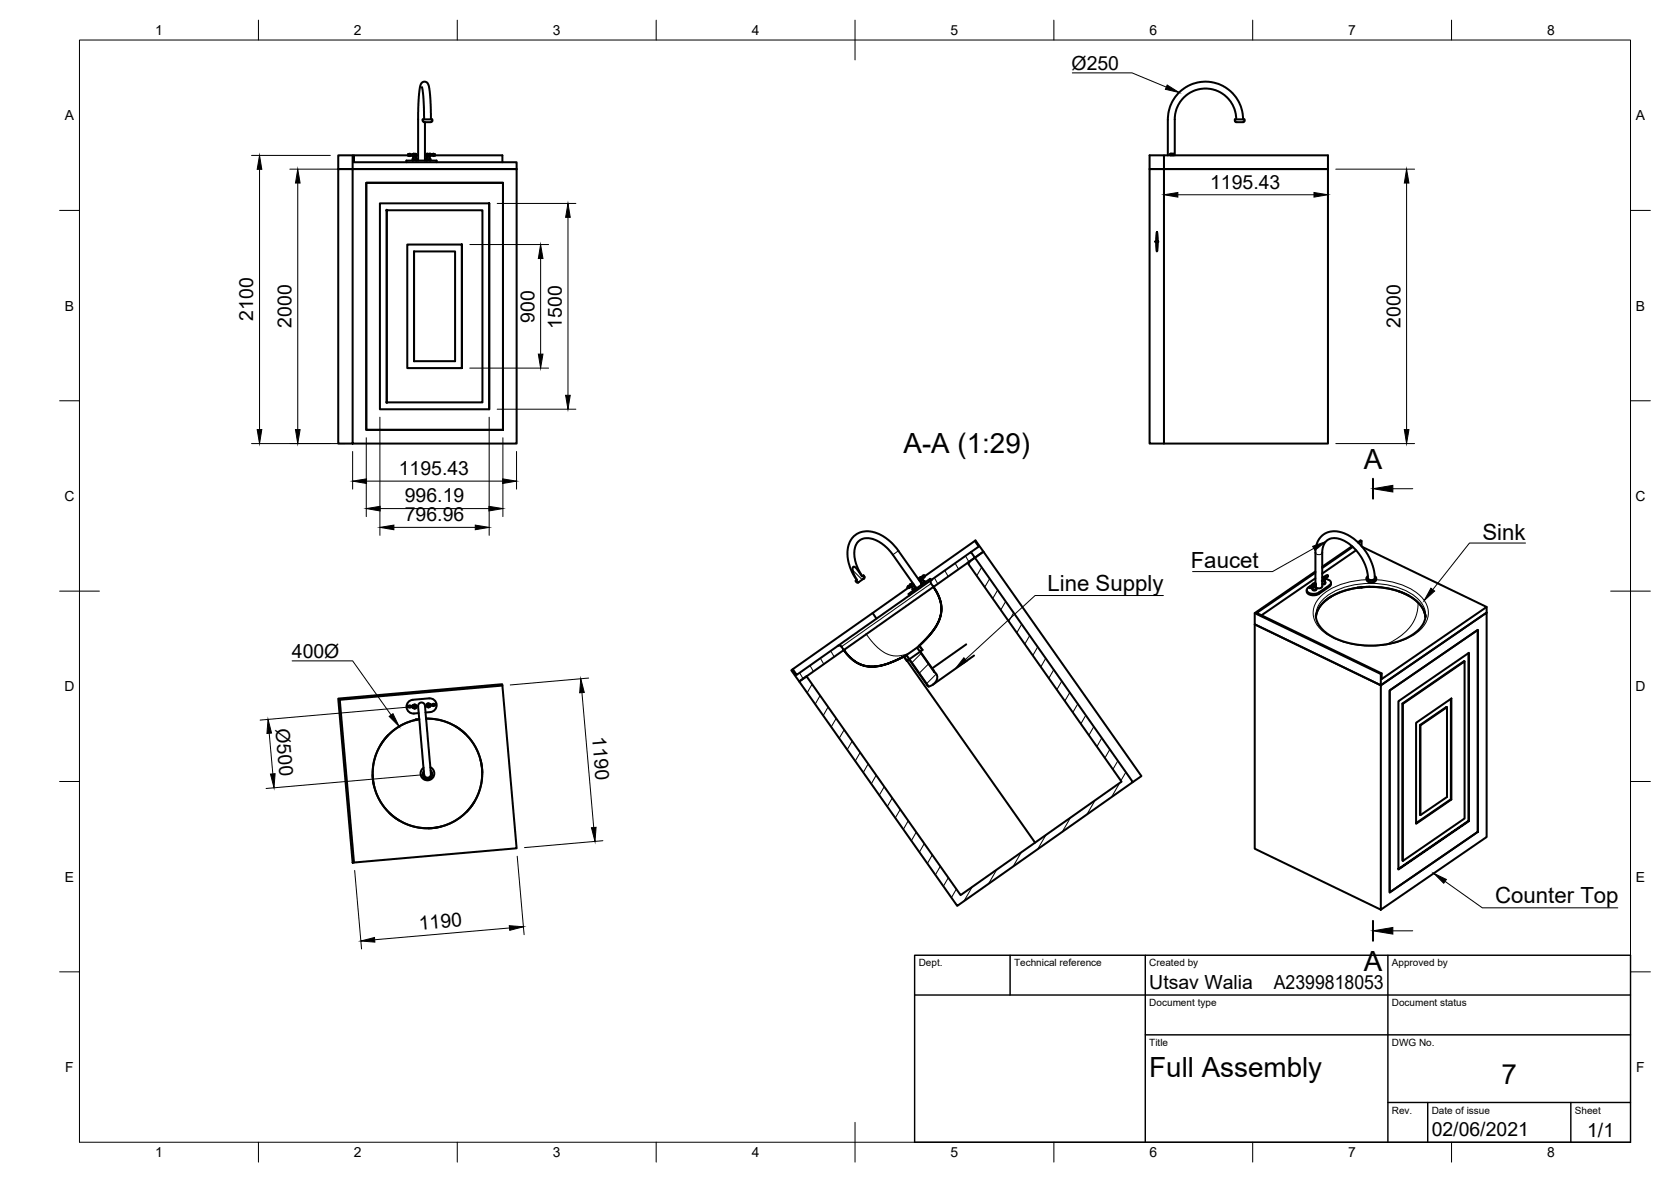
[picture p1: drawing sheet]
<svg xmlns="http://www.w3.org/2000/svg" width="420mm" height="297mm" viewBox="0 0 420 297" stroke-linecap="round" stroke-linejoin="round" font-family="sans-serif">
<!-- layer: Visible -->
<g fill="none" stroke="#000" stroke-width=".51">
<path d="M88.7 39h-3.7v3.5h44.9v-1.7h-40.9v-1.8h-.3v72.5h-3.7v-69h44.9v69h-41.2M89 39h13.6M102.6 39h.1M102.6 38.8v.2M102.6 38.8l.4-.2 .3 .1a.37 .37 0 0 1 .5 0 .37 .37 0 0 1 .1 .5M102.6 39l.3 .2h1M103.9 39.2v.1M103.9 38.7h.1M103.9 39.3h.7M103.9 39.3l.1 .4-.2 .3M104 38.7h.6l-.1 .8 .3 .5M104.6 39h.5"/>
<path d="M106.1 21.9l.4 3 .1 5.1M106.3 30.3v-.3h2.4v.3M106.3 30.3l.3 .4M106.8 30.7v9.7M106.8 39h.6M107.4 39.3h.7M107.4 39.3l.1 .3-.3 .4M108 38.7h-.6v.6M108.1 39.3l-.2 .3 .3 .4M108.1 38.7h.1M108.1 38.7l1.2 .1M108.1 39.2v.1"/>
<path d="M108.1 38.6v.6M108.4 30l-.2-4.7-.3-3.4-.5-1.1-.8-.3-.4 .2-.4 .5-.5 3.1-.2 4v12.1M108.7 30.3a1.55 1.55 0 0 1-1.7 .4h-.4M109.3 39l-1.2 .2M109.3 38.8v.2M109.4 38.8v.2M109.4 39h16.9v1.8M292.7 39h41.2v3.5h-44.8v69h3.6v-72.5h-3.6v3.5h44.8v69h-41.2M294.4 39l.2-.3h.3v.3M294.5 38.7h.1M294.6 39l.1-.2 .1 .2M294.6 38.7h-.3v.3"/>
<path d="M294.7 38.7h.3v.3M294.8 38.7h.1M310.8 30l-.2-2.1-.8-1.7-1-1.4-1.9-1.6-1.4-.6-2-.3-2.3 .2-1.9 .7-1.5 1.2-1 1.1-.8 1.4-.4 1.2-.2 1.5v9.4M312.6 30.7h-.9a.79 .79 0 0 1-1.2-.7h2.4v.5l-.3 .2M312.6 30l-.1-1.4a9.5 9.5 0 0 0-10.1-8 9.5 9.5 0 0 0-8.8 9.4v9M92.1 45.9h34.4v62.1h-34.4zM95.5 51.1h27.5v51.8h-27.5zM97.2 52.8h24.1v48.3h-24.1zM97.2 52.8v48.3M103.8 40h1M103.8 40v.4M104.8 40l-.1 .4"/>
<path d="M107.2 40h1M107.2 40l.1 .4M108.2 40v.4M109.8 40.7v-.3h-7.6v.4M123 51.1v51.8M290.9 58.3l.2 2.5-.2 2.4-.2-2.4zM104.1 63.2v27.6M104.1 63.2h10.3v27.6h-10.3M116.1 61.5h-13.7v31h13.7v-31v31M290.5 60.6v.3zM291.2 60.6v.3zM245.1 135.9l1 1.5-2 1.3"/>
<path d="M340 137.3l-7.5 5.1M340.1 137.4l-7.6 5.3M341 138.3l-8.5 5.8M341.4 136.3l.7-.5 .2 .1v1.4M342.3 135.9l-.7 .5M342.5 137.4l31.3 15.1-26.4 18.2v-1.5l-.2 .2v59.2l-31.7-15.3v-56.4l31.7 15.3 26.6-18.2v56.3l-26.6 18.3M214.6 142.4l.7 .4 1.4 2.1 .4-.3 .2 .5-.1 .3-1.4 1-.6-.4 .3-.3-1-1.8-.1-1.1zM215.2 146l.3 .4 .4-.1M215.4 145.8l-1.2-2.1-.8-2.3-.3-2 .1-1.9a5 5 0 0 1 7.5-3.4l2.1 1.2 1.8 1.5 7 9.7M216.8 144.8l-1-1.9-.7-1.9-.3-1.8 .1-1.5 .6-1.2 .9-.9 1.1-.3h1.5l2.1 .9 2.3 1.8 7 9.9M217.1 144.6l.3 .4-.3 .4M219.4 154.1l1 1.4"/>
<path d="M228.2 147.5l.2 .3M228.3 147.8l-29 20.4M228.8 147.1l-.5 .2-.1 .4 .4 .1 .4-.4M228.9 146.9h.1M228.9 147h.1M228.9 146.9l-.1 .3 .3 .2M228.9 146.9l.5-.3 .4 .7 .4 .2M228.9 146.9v.1M229.1 147.3l.1 .2M229.2 147.5l.2 .2v.5M229.3 146.7l-.4 .3M229.4 148.2l.2 .2"/>
<path d="M229.6 148.4h.1M229.7 146.8l-.1 .1M229.8 147.1l-.6 .4M230.3 147.6l-.9 .6M230.5 147.9h.1M231.2 145.7l-.1 .1M231.4 146l.2 .1v.5M231.4 145.1v.1M231.5 145.1h-.1M231.5 145.1l-.5 .3 .4 .6M231.5 145v.1M231.6 146.6l.3 .3"/>
<path d="M231.9 145.5v.1M231.9 145.6l-.5 .4M231.9 145.6l.1 .3 .5 .1M232.4 144.6l-.9 .4M232.5 146l-.9 .6M232.5 146l.1 .3M232.5 144.8l-.7 .7-.3-.1v-.4M232.6 144.8l12.7-9 2 2.8-2.2 1.6 2.2-1.6 39.7 56.4-2.2 1.5M232.6 146.2v.1M234.1 145.8l-.3-.3-5.3 3.8 .2 .3M234.1 145.8l10-7.1 1 1.5-10.4 7.3 1.1 1.8 .7 1.8 .2 1.9-.2 1.8-.6 1.6-1.1 1.8-1.4 1.8-2.3 2.3 .8 1.1-.6 .4-.7-1 2.3-2.3 2.2-2.7 1-1.9 .5-1.9 .1-1.3-.3-1.7-.7-1.9-1.7-2.6zM234.3 145.7l-23.7 16.7"/>
<path d="M234.7 147.5l-22.5 15.9M234.7 147.5l1.1 1.8 .7 1.8 .2 1.5-.1 2-.7 1.8-1.1 1.9-1.7 2.1-1.9 1.8M330 147.9l.1 .4 .3 .1 .5-.1 .1-.4M330 147.9a.6 .6 0 0 0 1 0M330.1 146.9h.1M330.2 146.8h.1M330.2 146.8l.1-.2h.4l.1 .7M330.2 146.8l-.6 .4M330.2 146.9l.2 .1M330.2 147.4l-.8 .4M330.2 147.5l-.2 .4M330.3 147.4l.1-.2-.3-.3-.8 .6"/>
<path d="M330.4 147.3l-.1 .1M330.8 146.6l.1-9.2a4.9 4.9 0 0 1 7.2-3.4l2.4 1.5 2.6 2.7 .9 1.3 1 2.2 .6 2.6a.99 .99 0 0 1-.1 1.3 .99 .99 0 0 1-1.3 0l-.2-.3-.3-2-.5-1.4-.7-1.6-1.4-1.9-1.8-1.7-1.3-.8-1.6-.6h-1.5l-1.3 .6-.9 1.4-.2 1.3v8.8l-.6 .4-.9-.1M330.8 143.6l-15.3 10.5 31.7 15.3M330.8 143.9l-14.8 10.1 31.4 15.2M330.8 146.4l-.3 .2M330.8 145.3l-13.6 9.3M330.8 147.5l.2 .4M330.8 147.3l-.2 .3-.4-.2M330.9 154.6l.1 1.2 .6 1.3 1.4 1.5 1.6 1.2 2.2 1.1 2.5 .7 4.7 .6 2.7-.1 2.7-.3 2.5-.7 2.2-.9 1.6-1 1.4-1.4 1-1.6 .3-1.6M330.9 147.3l-.3 .2-.4-.1M330.9 155.2l.4-1.6 .9-1.5 1.1-1.2 1.6-1.1 3.5-1.5 3.2-.6 2.5-.2 3.3 .1 2.1 .4 2 .6 2.7 1.1 1.8 1.2 1.3 1.4 .8 1.4 .3 1.5M332.5 146h.5"/>
<path d="M332.8 145.1l.3 .1-.1 .8M332.8 145.1h-.3M332.8 151.3l-1.5 2-.4 1.7M333 146l.2 .3M333 145l-.2 .1M333 145l.1 .5M333.1 145.5a1.08 1.08 0 0 1 1.1 .2 1.08 1.08 0 0 1 .3 1.2l-2.9 2a2.39 2.39 0 0 1-3-.4 .93 .93 0 0 1 .7-1.1M333.1 145.8l-.2 .2-.4-.1M333.1 145.4v.1M333.1 145.5v.1M333.2 146.3l-.1 .5h-.6M333.2 146.3l-.3 .3h-.4"/>
<path d="M333.7 144.6l.2 .2M333.9 144.7l-.2 .4-.5 .3M333.9 144.7l-.5-.1-.4 .4M334.7 146.5l-.3 .8-3.4 2.2-1.1 .1-.8-.2-.5-.5-.1-.6M334.7 149.9l-1.9 1.4M343.6 145.3l.2 .7 .8 .4 1.2-.3 .2-.8M344.4 147.5l-3.1 .2M344.4 147.5a22.2 22.2 0 0 1 7.4 1.1M344.4 147.5a18 18 0 0 0-11.6 3.8M345.7 144.8l.2 .2a.92 .92 0 0 1-1.2 1 .84 .84 0 0 1-1-1l.2-.2M351.8 148.6l2.4 1.1M354.3 149.7a8.4 8.4 0 0 1 3.8 3.8"/>
<path d="M358 153.5l.4 1.5M373.8 152.5v1.5l-26.6 18.2-31.7-15.3v-2.8M85 175.6l41.3-3.7 3.6 41.3-41.2 3.6zM102.6 177.7h.1M102.6 177.4l.3 .4h1M102.6 177.4v.3M103.8 177.3l.6-.3 .4 .5-.4 .6-.6-.3M103.9 177.3v.5M103.9 177.3h-1l-.3 .1M103.9 177.3h.1M103.9 177.8h.1M104 177.4v.3"/>
<path d="M104 177.3l.4-.1 .2 .4-.2 .3-.4-.1M104 177.8h.1M104 177.3h.1M104.1 177.3l.3-.1 .2 .3-.2 .4-.3-.1M105.1 177.5a.9 .9 0 0 1 1.1-.9 .9 .9 0 0 1 .7 1.1l1.4 15.8a1.75 1.75 0 0 1-.4 1.8 1.05 1.05 0 0 1-1.1-.2 1.05 1.05 0 0 1-.2-1.1l-1.5-16.5M105.3 179.2l-1.2 .1M107.9 177l-.4-.1-.1 .4 .2 .3 .4-.1M107.9 177.5h.1M108 177v.4M108.1 176.9l.4 .1 .5-.1a.35 .35 0 0 1 .3 .5 .35 .35 0 0 1-.7-.1l-.5 .2M108.1 176.9v.6M108.1 176.9h-.6l-.1 .3 .1 .4 .4-.1"/>
<path d="M108.1 177l-.6-.2-.3 .5 .4 .5 .6-.3M108.1 177.5h-.2M108.2 179l-1.2 .1M108.2 178.9a1.73 1.73 0 0 0 1.6-1.8 1.73 1.73 0 0 0-1.9-1.6l-4.1 .4a1.73 1.73 0 0 0-1.6 1.8 1.73 1.73 0 0 0 1.9 1.6M109.4 177v.2M126.3 172.3l-40.9 3.6 3.6 40.9M199 168.5l.3-.3 1 1.4 10.4-7.3h.6l.9 1.1-11.2 7.9zM201 171.3l1.8-1.3 38.7 54.9 40.5-28.5-38.7-55 1.8-1.2 39.7 56.3-44.1 31.2zM212.2 163.4l1.3 1.6 1.5 1.3 1.3 .7 1.9 .5h1.7l2.4-.4 2.3-.8 2.6-1.3M212.2 163.4l1.2 1.4 1.7 1.5 1.6 .8 1.7 .4h1.9l1.9-.4 2.5-.9 3.2-1.6 .8 1.1-.6 .4-.8-1.1-2.4 1.1-2.9 1.1-2.3 .3h-1.5l-1.9-.5-1.1-.6-1.7-1.4zM227.2 165l.9 1.1M227.3 165h-.1"/>
<path d="M228.1 166.1l32.2 45.7M228.6 165.7l4.9 6.8M230.6 162.8l-2.7 1.8M231.2 162.2l-.1 .1M231.2 162.2l.7 1.2M231.4 163.7l3.3 4.8M234.8 168.5l.1 .4-3.6-5.1-2.6 1.9 4.8 6.8M235 168.9a1.89 1.89 0 0 1-.6 3.3l-.9 .3M243 161.9l-8.6 6.1M244.9 164.7l-10.3 7.3M349.4 173.5l22.2-15.2v50.7l-22.2 15.3zM352.6 176.8l.1 .1"/>
<path d="M352.7 176.9l15.6-10.7v39.5l-15.6 10.7zM363.8 177.7v22.6l-6.6 4.5h-.2v-22.6l6.7-4.5h.1l-6.6 4.6M364.8 175.6v25.3M368.3 166.2l-15.7 10.6v39.5l.1 .1M369.2 164.1v42.2M93.7 194.7l.4 3M97.6 184.7l-1.9 2.4M107.1 180.6l3 .3 2.1 .5 2.4 1.2 2.2 1.6 1.9 2.1 1.3 2.3 .9 2.8 .3 2.6-.2 2.8-.6 2.4-1.1 2.2-1.9 2.5-1.8 1.6-2.4 1.4-2.4 .8-2.2 .4h-2.2l-3-.6-2.2-.9-2.8-1.8-1.8-2-1.3-2-1-2.4-.6-2.9v-2.2l.4-2.3 .9-2.5 1.6-2.6 2.1-2.1 2-1.4 2.8-1.2 1.9-.4M107.3 180.6h-.2a13.8 13.8 0 0 1 12.7 19.9 13.8 13.8 0 0 1-23.5 2 13.8 13.8 0 0 1 9.1-21.8l-1.2 .3M108.2 192.8l.8 .8 .2 1.1-.6 1-1 .4-1-.3-.8-.9 .1-1.2 .6-.7M108.3 193.7a1.22 1.22 0 0 1 .1 1.7 1.22 1.22 0 0 1-1.7 .1 1.22 1.22 0 0 1-.1-1.7M114.6 182.5l2.5 2"/>
<path d="M120.9 191l.4 3.1M356.1 181.6l8.8-6.1v25.4l-8.8 6.1zM357 182.2l.2 .1v22.5M97.9 204.3l2.5 1.9M110.8 207.8l-3.1 .4M119.3 201.5l-1.9 2.5M364.9 200.9l-8.8 5.9M369.4 206.3v-42.3l-17.8 12.2v42.3l17.8-12.2-17.8 12.1"/>
<circle cx="232.5" cy="144.7" r=".13"/>
<circle cx="329.3" cy="147.7" r=".13"/>
</g>
<g fill="#000" stroke="#000" stroke-width=".25">
<circle cx="103.9" cy="39.2" r=".24"/>
<circle cx="103.9" cy="39.3" r=".24"/>
<circle cx="104" cy="39" r=".24"/>
<circle cx="107.4" cy="38.7" r=".24"/>
<circle cx="108" cy="39" r=".24"/>
<circle cx="108.1" cy="39.3" r=".24"/>
<circle cx="294.3" cy="38.7" r=".24"/>
<circle cx="295" cy="38.7" r=".24"/>
<circle cx="97.2" cy="52.8" r=".24"/>
<circle cx="97.2" cy="101.1" r=".24"/>
<circle cx="228.8" cy="147" r=".24"/>
<circle cx="229" cy="147.3" r=".24"/>
<circle cx="231.5" cy="145.5" r=".24"/>
<circle cx="231.9" cy="146.9" r=".24"/>
<circle cx="330.2" cy="146.8" r=".24"/>
<circle cx="330.7" cy="146.9" r=".24"/>
<circle cx="332.5" cy="146" r=".24"/>
<circle cx="332.9" cy="145.1" r=".24"/>
<circle cx="333.1" cy="145.3" r=".24"/>
<circle cx="333.1" cy="145.5" r=".24"/>
<circle cx="342.3" cy="147.6" r=".24"/>
<circle cx="104" cy="177.3" r=".24"/>
<circle cx="104" cy="177.8" r=".24"/>
<circle cx="107.9" cy="177" r=".24"/>
<circle cx="108" cy="177.5" r=".24"/>
<circle cx="108" cy="177.4" r=".24"/>
<circle cx="212.2" cy="163.4" r=".24"/>
<circle cx="104.6" cy="180.9" r=".24"/>
</g>
<g fill="#000">
<circle cx="103.9" cy="38.7" r=".25"/>
<circle cx="108.1" cy="38.7" r=".25"/>
<circle cx="332.7" cy="145.5" r=".25"/>
<circle cx="332.8" cy="145.5" r=".25"/>
<circle cx="333.1" cy="145.5" r=".25"/>
<circle cx="104" cy="177.3" r=".25"/>
<circle cx="104" cy="177.8" r=".25"/>
<circle cx="107.9" cy="177" r=".25"/>
<circle cx="108" cy="177.5" r=".25"/>
</g>
<!-- layer: Visible Narrow -->
<g fill="none" stroke="#000" stroke-width=".25">
<path d="M225.9 138.4l-1.4 1M330.8 138.9a.99 .99 0 0 0 1.7 0M215.4 146.2l-.1 .1M217.3 144.9h.1M217.8 159.4l2.7 3.2 2.5 1.7 1.2 .4 1.4 .2 3-.7M228.7 147.2l-.4 .1M228.8 147l.3 .4M228.9 147l.2 .3M228.9 147.5l-.2 .2M229.2 149.2l-.5 .4M229.3 147.5l.3 .6M229.4 146.6l-.1 .1"/>
<path d="M230.4 147.8l-.8 .6M231 145.5l.3-.2 .2 .3 .4-.1M231.3 145.2h.1M231.4 145.2v.1M231.4 145.1l.1 .4h.3M231.5 145.9l.3 .6M231.5 147.1l.3 .3-2.6 1.8-.2-.3M231.8 144.9l-.3 .1M232 145.2l-.2 .3M232.3 144.6l-.2 .1M232.4 144.6l.2 .2zM232.5 144.9l-.1 .2"/>
<path d="M232.6 146.3l-.8 .6M234.1 145.8l-2.3 1.6M234.1 146.6l-22.5 15.9M328.6 148.6a2.1 2.1 0 0 0 3 .6M329.2 147.6l.2 .2zM330 148.1l.5 .3 .5-.3M330.2 146.8h.1M330.2 146.9l-.9 .6M330.2 147.5h.1M330.3 146.9l.2 .3-.1 .1M330.4 147h.1M330.4 146.9h.1"/>
<path d="M330.5 147h-.1M330.7 147.5l.2 .6M330.8 147.5h-.1M330.8 146.8l-.3 .2v.3l-.3 .1M330.9 154.6a7.5 7.5 0 0 1 5.1-6.2 21.3 21.3 0 0 1 19.4 1.2 6.3 6.3 0 0 1 3.1 5M331.6 149.2h.1M332.5 145.1h.4l.1 .1-.2 .2-.3-.1M332.5 145.4h.1M332.8 145h.1M332.8 145l.1 .1M332.9 146l.2 .5M333 145.9v.1"/>
<path d="M333 145.2h.1M333 145.1l.1 .3M333.1 145.3l-.2 .2-.4-.1M333.2 146.6l-.2 .2h-.5M333.8 144.6l-.8 .4M334.3 147.1v.3l-2.7 1.8v-.3M334.7 146.8l-.4 .6M343.6 145.6a1.42 1.42 0 0 0 2.4 0M343.6 145.7a16.5 16.5 0 0 0-12.2 5 5.5 5.5 0 0 0 1.1 7.9 20.9 20.9 0 0 0 16.8 3.3 14 14 0 0 0 8.8-4.7 5.5 5.5 0 0 0-1.5-7.9 18.3 18.3 0 0 0-10.6-3.6M356.6 151.5l-.5 3.1-1.3 2.6-2.4 2.5-3.5 2.1"/>
<circle cx="330.4" cy="146.7" r=".23"/>
</g>
<g fill="#000" stroke="#000" stroke-width=".25">
<circle cx="228.9" cy="147" r=".11"/>
<circle cx="229.4" cy="146.6" r=".11"/>
<circle cx="330.2" cy="146.8" r=".11"/>
<circle cx="330.4" cy="147.3" r=".11"/>
<circle cx="330.8" cy="146.8" r=".11"/>
</g>
<!-- layer: Border -->
<g fill="none" stroke="#000" stroke-width=".25">
<path d="M20 10.1h390v276.9h-390zM65 5.1v5M115 5.1v5M165 5.1v5M215 5.1v10M265 5.1v5M315 5.1v5M365 5.1v5M15 52.9h5M410 52.9h5M15 100.7h5M410 100.7h5"/>
<path d="M15 148.6h10M405 148.6h10M15 196.4h5M410 196.4h5M15 244.2h5M410 244.2h5M65 287v5M115 287v5M165 287v5M215 282.1v9.9M265 287v5M315 287v5"/>
<path d="M365 287v5"/>
</g>
<!-- layer: TitleBlock -->
<path d="M230 240.1h180v46.9h-180zM230 250h180M254 240.1v9.9M288 240.1v46.9M349 240.1v46.9M288 260.1h122M349 277.1h61M359 277.1v9.9M395 277.1v9.9" fill="none" stroke="#000" stroke-width=".36"/>
<!-- layer: Dimensions -->
<g fill="none" stroke="#000" stroke-width=".25">
<path d="M63.2 39.1h19.9M65.3 42.6v65.4M72.9 42.5h13.8M74.9 46v62M125 51.1h19.8M142.8 54.6v44.7M292.7 41v10M296.2 48.9h34.2M333.9 41v10M335.9 42.5h19.8M353.7 46v62M118.1 61.5h19.8"/>
<path d="M135.9 65v24M118.1 92.5h19.8M63.2 111.5h23.5M88.7 113.5v9.4M92.1 110v19.8M95.5 104.8v29.7M123 104.8v29.7M125 102.8h19.8M126.4 110v19.8M129.9 113.5v9.4M335.9 111.5h19.8M92.2 120.9h34.2"/>
<path d="M95.6 127.8h27.3M99 132.5h20.5M104.8 177.5l-39.4 3.5M146.3 174.1l3 33.9M148 170.4l-19.7 1.7M67.7 184.3l.9 10.2M106.3 194.7l-39.4 3.4M89.2 218.7l1.7 19.8M130 215.2l1.8 19.7M151.6 211.3l-19.7 1.7M128.1 233.2l-33.9 3"/>
</g>
<g fill="#000" stroke="#000" stroke-width=".25">
<path d="M65.3 39.1l.5 3.5h-1.1zM74.9 42.5l.6 3.5h-1.2zM142.8 51.1l.6 3.5h-1.2zM292.7 48.9l3.5-.5v1.1zM330.4 48.4l3.5 .5-3.5 .6zM353.7 42.5l.6 3.5h-1.2zM135.9 61.5l.6 3.5h-1.1zM135.4 89h1.1l-.6 3.5zM142.2 99.3h1.2l-.6 3.5zM64.7 108h1.1l-.5 3.5zM74.3 108h1.2l-.6 3.5zM353.1 108h1.2l-.6 3.5z"/>
<path d="M88.7 120.9l3.5-.6v1.2zM92.1 127.8l3.5-.6v1.2zM95.5 132.5l3.5-.5v1.1zM119.5 132l3.5 .5-3.5 .6zM122.9 127.2l3.5 .6-3.5 .6zM126.4 120.3l3.5 .6-3.5 .6zM146 170.6l.9 3.4-1.1 .1zM67.4 180.8l.9 3.4-1.2 .1zM68 194.5l1.2-.1-.3 3.6zM148.7 208l1.2-.1-.3 3.6zM90.7 236.5l3.5-.9 .1 1.2zM128.1 232.6l3.5 .3-3.4 .9z"/>
</g>
<!-- layer: Annotations -->
<path d="M293.5 21.4l3 1.8-3.5-.8zM330.1 137.3l3.3-1.2-2.8 2.2zM345.2 122.8l5-.8v1.6zM359.8 147.8l.9 .7-2.6 2.4zM97.9 180l.9-.6 1.6 3.1zM242.4 165.3l.7 .9-2.9 1.9zM345.2 233.9l5-.8v1.6zM360.5 219.5l3.2 1.5-.7 1z" fill="#000" stroke="#000" stroke-width=".25"/>
<path d="M269.6 18.3h15l8.7 3.6M330.3 137.8l-10.3 5.8h-20.1M350.2 122.8h5M383.6 136.5h-14.1l-9.2 11.7M292.5 149.7h-32.2l-17.5 16M73.4 166.1h15.3l9.6 13.6M350.2 233.9h5M363.3 221.5l9.4 6.6h34.1" fill="none" stroke="#000" stroke-width=".25"/>
<!-- layer: Hatching -->
<g fill="none" stroke="#000" stroke-width=".25">
<path d="M242.8 139.7l.8 1.5M214.4 143.3l2.4 2.4M234.9 145.2l.9 1.5M235 158h.1M236.6 154.4h.1M237.6 143.4l.8 1.5M240.2 141.5l.8 1.5M244.2 140.8l-.6 1.1M246.8 142.6l-1.2 2.1M248.8 145.4l-1.2 2.2M250.8 148.3l-1.2 2.1M252.9 151.2l-1.3 2.1"/>
<path d="M254.9 154l-1.3 2.2M256.9 156.9l-1.2 2.1M258.9 159.7l-1.2 2.2M201.1 169.1l.8 1.5M203.7 167.2l.8 1.5M204.2 171.9l-1.3 2.2M206.2 174.8l-1.2 2.2M206.3 165.4l.8 1.5M208.2 177.7l-1.2 2.1M208.9 163.6l.8 1.5M213 164.4l.1 .2M218.5 167.5h.1"/>
<path d="M221.9 167.1l.1 .1M225 166.1h.1M227.8 164.7l.7 1.1M231.6 164.2l-2.3 2.3M232.8 160.6h.1M233.5 166.8l-2.4 2.4M235.4 169.4l-2.4 2.4M260.9 162.6l-1.2 2.1M262.9 165.4l-1.2 2.2M264.9 168.3l-1.2 2.2M267 171.2l-1.3 2.1M269 174l-1.3 2.2"/>
<path d="M271 176.9l-1.3 2.1M273 179.8l-1.2 2.1M210.2 180.5l-1.2 2.2M212.3 183.4l-1.3 2.1M214.3 186.3l-1.3 2.1M216.3 189.1l-1.3 2.2M218.3 192l-1.2 2.1M220.3 194.8l-1.2 2.2M222.3 197.7l-1.2 2.1M275 182.6l-1.2 2.2M277 185.5l-1.2 2.1M279.1 188.3l-1.3 2.2"/>
<path d="M281.1 191.2l-1.3 2.1M281.5 196.8l-2 3.5M283.1 194.1l-1.3 2.1M224.3 200.6l-1.2 2.1M226.4 203.4l-1.3 2.2M228.4 206.3l-1.3 2.1M230.4 209.1l-1.2 2.2M232.4 212l-1.2 2.2M234.4 214.8l-1.2 2.2M236.4 217.7l-1.2 2.2M250.6 218.5l-2 3.6M256.8 214.2l-2 3.5"/>
<path d="M263 209.8l-2.1 3.6M269.2 205.5l-2.1 3.5M275.4 201.1l-2.1 3.5M238.4 220.6l-1.2 2.1M240.5 223.4l-1.3 2.2M244.5 222.9l-2.1 3.5"/>
</g>
<!-- layer: Annotations -->
<path d="M345.2 120.3v5M345.2 231.4v5" fill="none" stroke="#000" stroke-width=".51"/>
<g font-size="7">
<text x="227.2" y="113.8">A-A (1:29)</text>
<text x="342.9" y="117.8">A</text>
<text x="342.9" y="243.9">A</text>
<text x="289" y="270.6">Full Assembly</text>
<text x="377.5" y="272.3">7</text>
</g>
<g font-size="5.6">
<text x="372.7" y="135.7">Sink</text>
<text x="299.4" y="142.8">Faucet</text>
<text x="263.4" y="148.5">Line Supply</text>
<text x="375.9" y="227">Counter Top</text>
</g>
<g font-size="4.9">
<text x="269.4" y="17.6">Ø250</text>
<text x="304.3" y="47.4">1195.43</text>
<text x="63.7" y="80.7" transform="rotate(-90 63.7 80.7)">2100</text>
<text x="73.3" y="82.4" transform="rotate(-90 73.3 82.4)">2000</text>
<text x="134.4" y="81.1" transform="rotate(-90 134.4 81.1)">900</text>
<text x="141.2" y="82.6" transform="rotate(-90 141.2 82.6)">1500</text>
<text x="352.1" y="82.4" transform="rotate(-90 352.1 82.4)">2000</text>
<text x="100.3" y="119.3">1195.43</text>
<text x="101.8" y="126.2">996.19</text>
<text x="101.8" y="131">796.96</text>
<text x="73.4" y="165.4">400Ø</text>
<text x="69.3" y="183.3" transform="rotate(85 69.3 183.3)">Ø500</text>
<text x="148.9" y="185.3" transform="rotate(85 148.9 185.3)">1190</text>
<text x="105.5" y="233.6" transform="rotate(-5 105.5 233.6)">1190</text>
<text x="289" y="248.5">Utsav Walia</text>
<text x="320.3" y="248.5">A2399818053</text>
<text x="360" y="285.5">02/06/2021</text>
<text x="399.1" y="285.7">1/1</text>
</g>
<g font-size="3.5">
<text x="39" y="8.8">1</text>
<text x="89" y="8.8">2</text>
<text x="139" y="8.8">3</text>
<text x="189" y="8.8">4</text>
<text x="239" y="8.8">5</text>
<text x="289" y="8.8">6</text>
<text x="339" y="8.8">7</text>
<text x="389" y="8.8">8</text>
<text x="16.3" y="30.2">A</text>
<text x="411.3" y="30.2">A</text>
<text x="16.3" y="78">B</text>
<text x="411.3" y="78">B</text>
<text x="16.2" y="125.9">C</text>
<text x="411.2" y="125.9">C</text>
<text x="16.2" y="173.7">D</text>
<text x="411.2" y="173.7">D</text>
<text x="16.3" y="221.6">E</text>
<text x="411.3" y="221.6">E</text>
<text x="16.4" y="269.4">F</text>
<text x="411.4" y="269.4">F</text>
<text x="39" y="290.8">1</text>
<text x="89" y="290.8">2</text>
<text x="139" y="290.8">3</text>
<text x="189" y="290.8">4</text>
<text x="239" y="290.8">5</text>
<text x="289" y="290.8">6</text>
<text x="339" y="290.8">7</text>
<text x="389" y="290.8">8</text>
</g>
<g font-size="2.5">
<text x="231" y="242.9">Dept.</text>
<text x="255" y="242.9">Technical reference</text>
<text x="289" y="242.9">Created by</text>
<text x="350" y="242.9">Approved by</text>
<text x="289" y="252.8">Document type</text>
<text x="350" y="252.8">Document status</text>
<text x="289" y="262.9">Title</text>
<text x="350" y="262.9">DWG No.</text>
<text x="350" y="279.9">Rev.</text>
<text x="360" y="279.9">Date of issue</text>
<text x="396" y="279.9">Sheet</text>
</g>
</svg>
